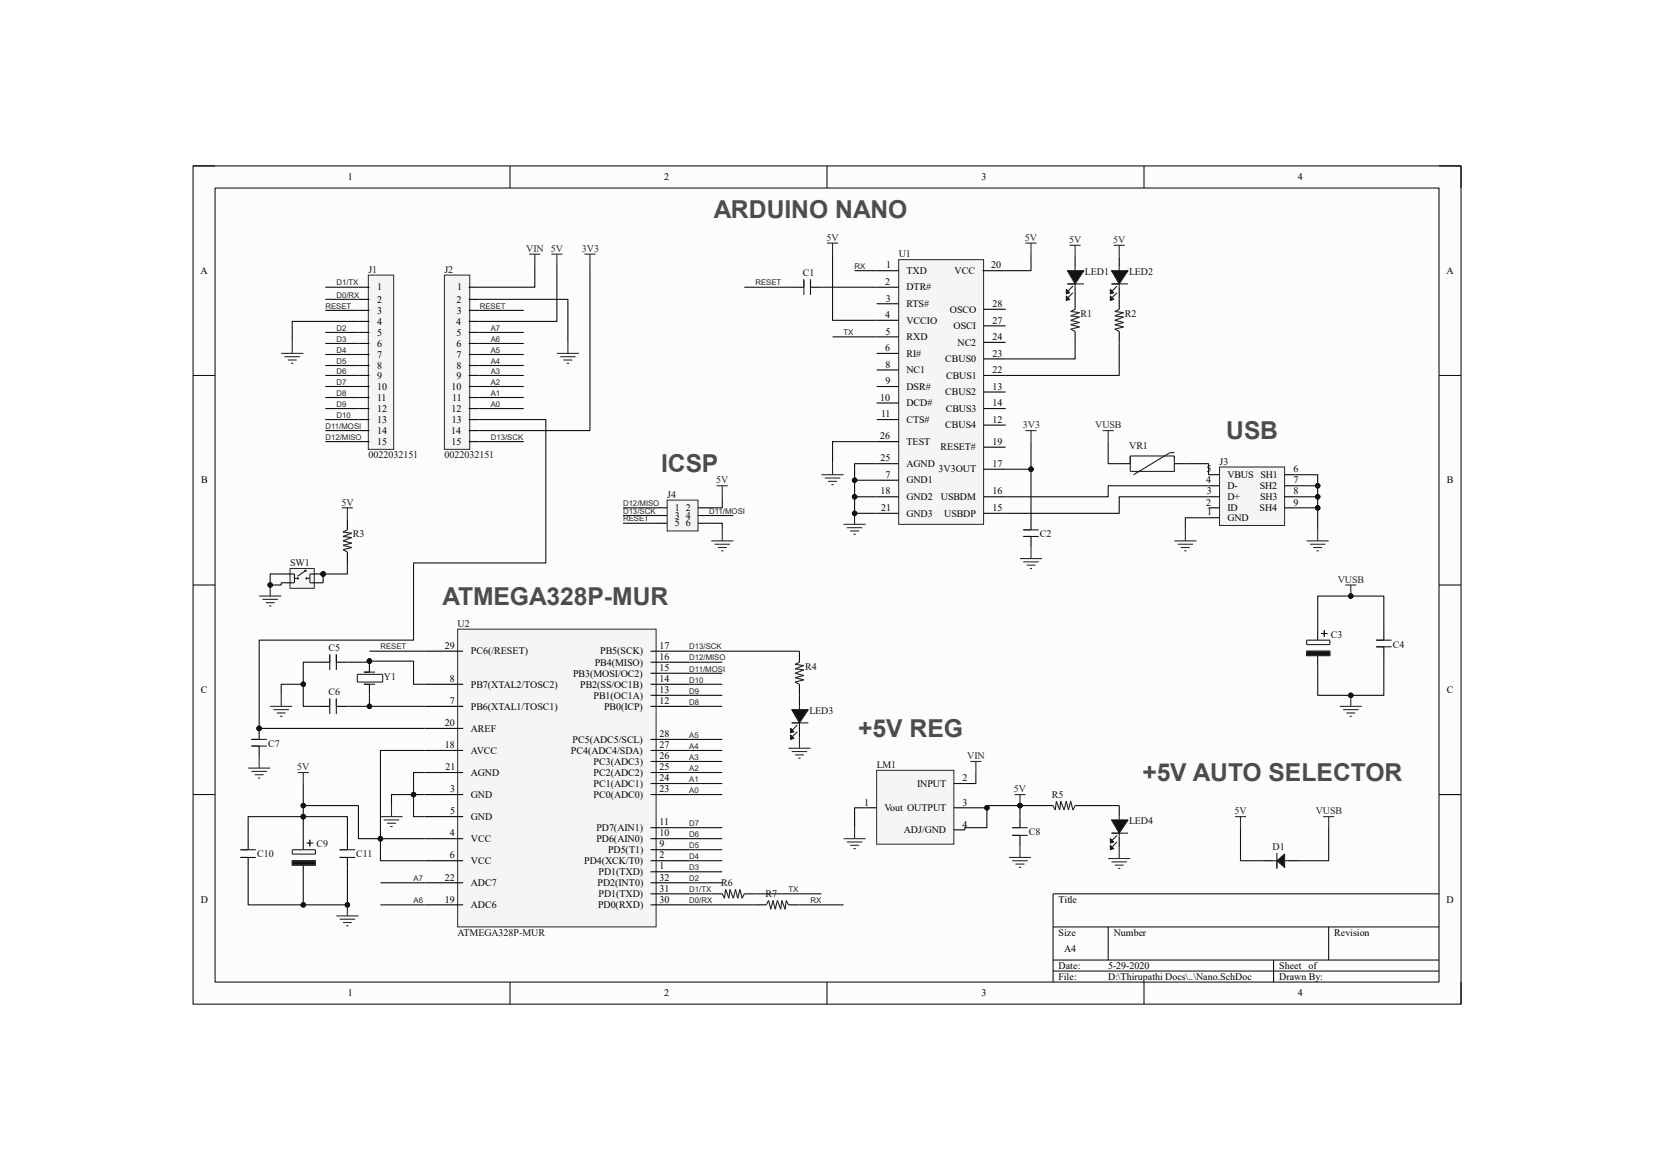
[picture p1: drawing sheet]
<svg xmlns="http://www.w3.org/2000/svg" width="420mm" height="297mm" viewBox="0 0 420 297" stroke-linecap="round" stroke-linejoin="round" font-family="sans-serif">
<path d="M49 42.1h322v212.8h-322z" fill-rule="evenodd" fill="#fcfcfc"/>
<path d="M49 42.1h322v212.8h-322z" fill="none" stroke="#000" stroke-width=".25"/>
<path d="M54.6 47.7h310.8v201.6h-310.8z" fill-rule="evenodd" fill="#fcfcfc"/>
<g fill="none" stroke="#000" stroke-width=".25">
<path d="M49 42.1h5.6M54.6 47.7h310.8v201.6h-310.8zM129.5 42.1v5.6M210 42.1v5.6M290.5 42.1v5.6M365.4 42.1h5.6v5.6M49 95.3h5.6M365.4 95.3h5.6M49 148.5h5.6M365.4 148.5h5.6M49 201.7h5.6M365.4 201.7h5.6"/>
<path d="M267.4 235.3h98M281.4 235.3v8.4M337.4 235.3v8.4M365.4 226.9h-98v22.4M129.5 249.3v5.6M210 249.3v5.6M267.4 243.7h98M267.4 246.5h98M290.5 249.3v5.6M323.4 243.7v5.6M371 249.3v5.6"/>
</g>
<path d="M116.2 159.7h50.4v75.6h-50.4z" fill-rule="evenodd" fill="#f5f5f5"/>
<path d="M116.2 159.7h50.4v75.6h-50.4z" fill="none" stroke="#262626" stroke-width=".25"/>
<g fill="none" stroke="#000" stroke-width=".28">
<path d="M107.8 179.3h9.8M107.8 173.7h9.8M107.8 165.3h9.8M165.2 179.3h9.8M165.2 173.7h9.8M165.2 176.5h9.8M165.2 170.9h9.8M165.2 168.1h9.8M165.2 165.3h9.8M107.8 190.5h9.8M107.8 184.9h9.8M107.8 196.1h9.8"/>
<path d="M165.2 190.5h9.8M165.2 196.1h9.8M165.2 198.9h9.8M165.2 193.3h9.8M165.2 187.7h9.8M107.8 218.5h9.8M107.8 201.7h9.8M107.8 212.9h9.8M107.8 207.3h9.8M165.2 218.5h9.8M165.2 201.7h9.8M165.2 212.9h9.8"/>
<path d="M165.2 215.7h9.8M165.2 210.1h9.8M107.8 229.7h9.8M107.8 224.1h9.8M165.2 221.3h9.8M165.2 229.7h9.8M165.2 224.1h9.8M165.2 226.9h9.8"/>
</g>
<circle cx="93.8" cy="167.8" r=".56" fill="#0e0e0e"/>
<circle cx="93.8" cy="167.8" r=".56" fill="none" stroke="#0e0e0e" stroke-width=".25"/>
<path d="M93.8 167.8v2.8M93.8 173.7v2.8" fill="none" stroke="#000" stroke-width=".28"/>
<circle cx="93.8" cy="167.8" r=".56" fill="#0e0e0e"/>
<circle cx="93.8" cy="167.8" r=".56" fill="none" stroke="#0e0e0e" stroke-width=".25"/>
<path d="M83.7 166.1v4M83.7 177.3v4M85.4 166.1v4M85.4 177.3v4M90.7 171.2h6.5v1.9h-6.5zM92.4 170.6h2.8M92.4 173.7h2.8" fill="none" stroke="#1c1c1c" stroke-width=".28"/>
<path d="M80.9 168.1h2.8M80.9 179.3h2.8M85.4 168.1h2.8M85.4 179.3h2.8" fill="none" stroke="#000" stroke-width=".28"/>
<path d="M68.6 179.3h5.6M71.4 176.5v2.8M69.4 180.1h4M70.3 181h2.2M71.1 181.8h.6" fill="none" stroke="#262626" stroke-width=".28"/>
<circle cx="65.8" cy="184.9" r=".56" fill="#0e0e0e"/>
<circle cx="65.8" cy="184.9" r=".56" fill="none" stroke="#0e0e0e" stroke-width=".25"/>
<path d="M65.8 184.9v2.8M65.8 189.4v2.8" fill="none" stroke="#000" stroke-width=".28"/>
<circle cx="65.8" cy="184.9" r=".56" fill="#0e0e0e"/>
<circle cx="65.8" cy="184.9" r=".56" fill="none" stroke="#0e0e0e" stroke-width=".25"/>
<path d="M63.8 189.4h4M63.8 187.7h4M61 217.7h4M61 215.7h4M74.2 215.7h5.9v1.1h-5.9zM74.2 218.5h5.9v1.1h-5.9zM77.9 214h1.6M78.7 213.2v1.7M86.2 217.7h4M86.2 215.7h4" fill="none" stroke="#1c1c1c" stroke-width=".28"/>
<path d="M63 195h5.6M63.8 195.8h4M64.7 196.7h2.2M65.5 197.5h.6M65.8 192.2v2.8" fill="none" stroke="#262626" stroke-width=".28"/>
<path d="M63 212.9v2.8M63 217.7v2.8M77 212.9v2.8M77 219.6v2.8M88.2 212.9v2.8M88.2 217.7v2.8" fill="none" stroke="#000" stroke-width=".28"/>
<path d="M74.2 218.5h5.9v1.1h-5.9z" fill-rule="evenodd" fill="#1c1c1c"/>
<path d="M74.2 218.5h5.9v1.1h-5.9z" fill="none" stroke="#262626" stroke-width=".25"/>
<path d="M96.6 207.3h5.6M97.5 208.1h3.9M98.3 209h2.2M99.1 209.8h.6M99.4 204.5v2.8M85.4 232.5h5.6M86.2 233.3h4M87.1 234.2h2.2M87.9 235h.6M88.2 229.7v2.8" fill="none" stroke="#262626" stroke-width=".28"/>
<circle cx="88.2" cy="229.7" r=".56" fill="#0e0e0e"/>
<circle cx="88.2" cy="229.7" r=".56" fill="none" stroke="#0e0e0e" stroke-width=".25"/>
<path d="M203 165.3v2.8M203 173.7v5.6M203 184.4v2.7" fill="none" stroke="#000" stroke-width=".28"/>
<path d="M203 168.1l-1.1 .6 2.2 .3-2.2 .8 2.2 .3-2.2 .8 2.2 .6-2.2 .5 2.2 .6-2.2 .5 1.1 .6M203 179.3v.8M203 183.5v.9" fill="none" stroke="#1c1c1c" stroke-width=".28"/>
<path d="M201 180.1h4.2l-2.2 3.4z" fill="#1c1c1c"/>
<path d="M201 180.1h4.2l-2.2 3.4zM201 183.5h4.2M202.4 184.1l-1.4 1.4M202.4 185.7l-1.4 1.4" fill="none" stroke="#1c1c1c" stroke-width=".28"/>
<path d="M200.8 184.9l.8 .8-.8 .3z" fill="#1c1c1c"/>
<path d="M200.8 184.9l.8 .8-.8 .3z" fill="none" stroke="#1c1c1c" stroke-width=".28"/>
<path d="M200.8 186.6l.8 .8-.8 .3z" fill="#1c1c1c"/>
<path d="M200.8 186.6l.8 .8-.8 .3zM183.4 226.9l.6 1.1 .2-2.2 .9 2.2 .3-2.2 .8 2.2 .6-2.2 .5 2.2 .6-2.2 .5 2.2 .6-1.1M194.6 229.7l.6-1.1 .5 2.2 .6-2.2 .5 2.2 .6-2.2 .8 2.2 .3-2.2 .9 2.2 .2-2.2 .6 1.1" fill="none" stroke="#1c1c1c" stroke-width=".28"/>
<path d="M200.2 189.9h5.6M201 190.8h4M201.9 191.6h2.2M202.7 192.5h.6M203 187.1v2.8" fill="none" stroke="#262626" stroke-width=".28"/>
<path d="M180.6 226.9h2.8M189 226.9h2.8M191.8 229.7h2.8M200.2 229.7h2.8" fill="none" stroke="#000" stroke-width=".28"/>
<circle cx="82" cy="145.7" r=".56" fill="#0e0e0e"/>
<circle cx="82" cy="145.7" r=".56" fill="none" stroke="#0e0e0e" stroke-width=".25"/>
<path d="M73.6 144.3h6.2v5h-6.2z" fill-rule="evenodd" fill="#f5f5f5"/>
<path d="M73.6 144.3h6.2v5h-6.2z" fill="none" stroke="#262626" stroke-width=".25"/>
<path d="M71.4 145.7h2.8M71.4 147.9h2.8M79.2 145.7h2.8M79.2 147.9h2.8" fill="none" stroke="#000" stroke-width=".28"/>
<circle cx="82" cy="145.7" r=".56" fill="#0e0e0e"/>
<circle cx="82" cy="145.7" r=".56" fill="none" stroke="#0e0e0e" stroke-width=".25"/>
<g fill="none" stroke="#1c1c1c" stroke-width=".28">
<path d="M74.2 145.7h.6v2.2h-.6M74.8 146.8h.5M77.6 144.9l-2 1.4M78.1 146.8h.6M79.2 145.7h-.5v2.2h.5"/>
<circle cx="75.6" cy="146.8" r=".11"/>
<circle cx="77.6" cy="144.9" r=".11"/>
<circle cx="77.8" cy="146.8" r=".11"/>
</g>
<path d="M65.8 151.3h5.6M66.6 152.1h4M67.5 153h2.2M68.3 153.8h.6M68.6 148.5v2.8" fill="none" stroke="#262626" stroke-width=".28"/>
<circle cx="68.6" cy="148.5" r=".56" fill="#0e0e0e"/>
<circle cx="68.6" cy="148.5" r=".56" fill="none" stroke="#0e0e0e" stroke-width=".25"/>
<path d="M88.2 131.7v2.8M88.2 140.1v2.8" fill="none" stroke="#000" stroke-width=".28"/>
<path d="M88.2 134.5l-1.1 .6 2.2 .3-2.2 .8 2.2 .3-2.2 .8 2.2 .6-2.2 .5 2.2 .6-2.2 .5 1.1 .6" fill="none" stroke="#1c1c1c" stroke-width=".28"/>
<path d="M86.8 128.9h2.8M88.2 128.9v2.8M75.6 196.1h2.8M77 196.1v2.8" fill="none" stroke="#262626" stroke-width=".28"/>
<path d="M228.2 65.9h21.6v67.2h-21.6z" fill-rule="evenodd" fill="#f5f5f5"/>
<path d="M228.2 65.9h21.6v67.2h-21.6z" fill="none" stroke="#262626" stroke-width=".25"/>
<g fill="none" stroke="#000" stroke-width=".28">
<path d="M201.3 72.9h2.8M205.8 72.9h2.8M222.6 68.7h5.6M222.6 72.9h5.6M222.6 77.1h5.6M249.5 68.7h5.6M249.8 78.5h5.6M222.6 81.3h5.6M222.6 85.5h5.6M222.6 89.7h5.6M222.6 93.9h5.6M222.6 98.1h5.6"/>
<path d="M249.8 99.5h5.6M249.8 95.3h5.6M249.8 91.1h5.6M249.8 86.9h5.6M249.8 82.7h5.6M222.6 102.3h5.6M222.6 106.5h5.6M222.6 117.7h5.6M222.6 112.1h5.6M249.8 107.9h5.6M249.8 103.7h5.6M249.8 119.1h5.6"/>
<path d="M249.8 113.5h5.6M222.6 121.9h5.6M222.6 130.3h5.6M222.6 126.1h5.6M249.8 130.3h5.6M249.8 126.1h5.6"/>
</g>
<path d="M204.1 71v3.9M205.8 71v3.9" fill="none" stroke="#1c1c1c" stroke-width=".28"/>
<path d="M210 61.7h2.8M211.4 61.7v2.8M211.4 117.7v2.8M208.6 120.5h5.6M209.4 121.3h4M210.3 122.2h2.2M211.1 123h.6M214.2 133.1h5.6M215 134h4M215.9 134.8h2.2M216.7 135.6h.6M217 130.3v2.8" fill="none" stroke="#262626" stroke-width=".28"/>
<circle cx="217" cy="130.3" r=".56" fill="#0e0e0e"/>
<circle cx="217" cy="130.3" r=".56" fill="none" stroke="#0e0e0e" stroke-width=".25"/>
<path d="M260.4 61.7h2.8M261.8 61.7v2.8" fill="none" stroke="#262626" stroke-width=".28"/>
<path d="M273 65.1v2.8M273 72.9v5.6M284.2 75.7v2.8M273 84.1v2.8M284.2 84.1v2.8" fill="none" stroke="#000" stroke-width=".28"/>
<path d="M273 78.5l-1.1 .6 2.2 .3-2.2 .8 2.2 .3-2.2 .8 2.2 .6-2.2 .5 2.2 .6-2.2 .6 1.1 .5M273 67.9v.8M273 72.1v.8M284.2 78.5l-1.1 .6 2.2 .3-2.2 .8 2.2 .3-2.2 .8 2.2 .6-2.2 .5 2.2 .6-2.2 .6 1.1 .5" fill="none" stroke="#1c1c1c" stroke-width=".28"/>
<path d="M271 68.7h4.2l-2.2 3.4z" fill="#1c1c1c"/>
<path d="M271 68.7h4.2l-2.2 3.4zM271 72.1h4.2M272.4 72.6l-1.4 1.4M272.4 74.3l-1.4 1.4" fill="none" stroke="#1c1c1c" stroke-width=".28"/>
<path d="M270.8 73.5l.8 .8-.8 .3z" fill="#1c1c1c"/>
<path d="M270.8 73.5l.8 .8-.8 .3z" fill="none" stroke="#1c1c1c" stroke-width=".28"/>
<path d="M270.8 75.2l.8 .8-.8 .3z" fill="#1c1c1c"/>
<path d="M270.8 75.2l.8 .8-.8 .3zM284.2 67.9v.8M284.2 72.1v.8" fill="none" stroke="#1c1c1c" stroke-width=".28"/>
<path d="M284.2 65.1v2.8M284.2 72.9v2.8" fill="none" stroke="#000" stroke-width=".28"/>
<path d="M282.2 68.7h4.2l-2.2 3.4z" fill="#1c1c1c"/>
<path d="M282.2 68.7h4.2l-2.2 3.4zM282.2 72.1h4.2M283.6 72.6l-1.4 1.4M283.6 74.3l-1.4 1.4" fill="none" stroke="#1c1c1c" stroke-width=".28"/>
<path d="M282 73.5l.8 .8-.8 .3z" fill="#1c1c1c"/>
<path d="M282 73.5l.8 .8-.8 .3z" fill="none" stroke="#1c1c1c" stroke-width=".28"/>
<path d="M282 75.2l.8 .8-.8 .3z" fill="#1c1c1c"/>
<path d="M282 75.2l.8 .8-.8 .3zM259.8 136.2h4M259.8 134.5h4" fill="none" stroke="#1c1c1c" stroke-width=".28"/>
<path d="M271.6 62.3h2.8M273 62.3v2.8M282.8 62.3h2.8M284.2 62.3v2.8M260.4 109.3h2.8M261.8 109.3v2.8M261.8 139v2.8M259 141.8h5.6M259.8 142.6h4M260.7 143.5h2.2M261.5 144.3h.6" fill="none" stroke="#262626" stroke-width=".28"/>
<path d="M261.8 131.7v2.8M261.8 136.2v2.8" fill="none" stroke="#000" stroke-width=".28"/>
<path d="M222.6 195.5h19.6v18.8h-19.6z" fill-rule="evenodd" fill="#f5f5f5"/>
<path d="M222.6 195.5h19.6v18.8h-19.6z" fill="none" stroke="#262626" stroke-width=".25"/>
<path d="M242.2 198.9h2.8M219.8 205.1h2.8M242.2 205.1h2.8M242.2 210.7h2.8M259 207.3v2.8M259 212.1v2.8M264.6 204.5h2.8M273 204.5h2.8M284.2 204.5v2.8M284.2 212.3v2.8" fill="none" stroke="#000" stroke-width=".28"/>
<path d="M246.4 193.3h2.8M247.8 193.3v2.8M214.2 212.9h5.6M215 213.7h4M215.9 214.6h2.2M216.7 215.4h.6M217 210.1v2.8" fill="none" stroke="#262626" stroke-width=".28"/>
<path d="M257 212.1h4M257 210.1h4M267.4 204.5l.6 1.1 .2-2.2 .9 2.2 .3-2.2 .8 2.2 .6-2.2 .5 2.2 .6-2.2 .5 2.2 .6-1.1M284.2 207.3v.8M284.2 211.5v.8" fill="none" stroke="#1c1c1c" stroke-width=".28"/>
<path d="M282.2 208.1h4.2l-2.2 3.4z" fill="#1c1c1c"/>
<path d="M282.2 208.1h4.2l-2.2 3.4zM282.2 211.5h4.2M283.6 212.1l-1.4 1.4M283.6 213.7l-1.4 1.4" fill="none" stroke="#1c1c1c" stroke-width=".28"/>
<path d="M282 212.9l.8 .8-.8 .3z" fill="#1c1c1c"/>
<path d="M282 212.9l.8 .8-.8 .3z" fill="none" stroke="#1c1c1c" stroke-width=".28"/>
<path d="M282 214.6l.8 .8-.8 .3z" fill="#1c1c1c"/>
<path d="M282 214.6l.8 .8-.8 .3z" fill="none" stroke="#1c1c1c" stroke-width=".28"/>
<path d="M257.6 201.7h2.8M259 201.7v2.8" fill="none" stroke="#262626" stroke-width=".28"/>
<circle cx="259" cy="204.5" r=".56" fill="#0e0e0e"/>
<circle cx="259" cy="204.5" r=".56" fill="none" stroke="#0e0e0e" stroke-width=".25"/>
<path d="M256.2 217.7h5.6M257 218.5h4M257.9 219.4h2.2M259 214.9v2.8M281.4 217.9h5.6M282.2 218.8h4M283.1 219.6h2.2M284.2 215.1v2.8M258.7 220.2h.6M283.9 220.5h.6" fill="none" stroke="#262626" stroke-width=".28"/>
<path d="M320.6 218.5h2.8M327 218.5h2.8" fill="none" stroke="#000" stroke-width=".28"/>
<path d="M323.4 218.5h.8M326.2 218.5h.8" fill="none" stroke="#1c1c1c" stroke-width=".28"/>
<path d="M324.2 218.5l2-1.7v3.4z" fill="#1c1c1c"/>
<path d="M324.2 218.5l2-1.7v3.4zM324.2 216.5v4" fill="none" stroke="#1c1c1c" stroke-width=".28"/>
<path d="M313.6 207.3h2.8M315 207.3v2.8M336 207.3h2.8M337.4 207.3v2.8" fill="none" stroke="#262626" stroke-width=".28"/>
<path d="M169.4 126.9h7.8v7.9h-7.8z" fill-rule="evenodd" fill="#f5f5f5"/>
<path d="M169.4 126.9h7.8v7.9h-7.8z" fill="none" stroke="#262626" stroke-width=".25"/>
<path d="M166.6 128.9h2.8M166.6 130.9h2.8M166.6 132.8h2.8M177.2 128.9h2.8M177.2 130.9h2.8M177.2 132.8h2.8M334.6 159.7v2.8M351.4 159.7v2.8M334.6 166.4v2.8M351.4 164.2v2.8" fill="none" stroke="#000" stroke-width=".28"/>
<path d="M180.6 137.3h5.6M181.4 138.2h4M182 123.3h2.8M182.3 139h2.2M183.1 139.8h.6M183.4 123.3v2.8M183.4 134.5v2.8" fill="none" stroke="#262626" stroke-width=".28"/>
<path d="M336.3 160v1.7M331.8 162.5h5.9v1.1h-5.9zM331.8 165.3h5.9v1.1h-5.9zM335.4 160.8h1.7M349.4 164.2h4M349.4 162.5h4" fill="none" stroke="#1c1c1c" stroke-width=".28"/>
<path d="M331.8 165.3h5.9v1.1h-5.9z" fill-rule="evenodd" fill="#1c1c1c"/>
<path d="M331.8 165.3h5.9v1.1h-5.9z" fill="none" stroke="#262626" stroke-width=".25"/>
<path d="M340.2 179.3h5.6M343 176.5v2.8M341 180.1h4M341.9 181h2.2M342.7 181.8h.6" fill="none" stroke="#262626" stroke-width=".28"/>
<circle cx="343" cy="176.5" r=".56" fill="#0e0e0e"/>
<circle cx="343" cy="176.5" r=".56" fill="none" stroke="#0e0e0e" stroke-width=".25"/>
<path d="M341.6 148.5h2.8M343 148.5v2.8" fill="none" stroke="#262626" stroke-width=".28"/>
<circle cx="343" cy="151.3" r=".56" fill="#0e0e0e"/>
<circle cx="343" cy="151.3" r=".56" fill="none" stroke="#0e0e0e" stroke-width=".25"/>
<path d="M93.5 69.8h6.5v44.3h-6.5z" fill-rule="evenodd" fill="#f5f5f5"/>
<path d="M93.5 69.8h6.5v44.3h-6.5z" fill="none" stroke="#262626" stroke-width=".25"/>
<g fill="none" stroke="#000" stroke-width=".28">
<path d="M91 72.9h2.8M91 76h2.8M91 78.8h2.8M91 81.6h2.8M91 84.4h2.8M91 87.2h2.8M91 90h2.8M91 92.8h2.8M91 95.3h2.8M91 98.1h2.8M91 100.9h2.8M91 103.7h2.8"/>
<path d="M91 106.5h2.8M91 109.3h2.8M91 112.1h2.8"/>
</g>
<g fill="none" stroke="#262626" stroke-width=".28">
<path d="M134.4 64.5h2.8M135.8 64.5v2.8M140 64.5h2.8M141.4 64.5v2.8M148.4 64.5h2.8M149.8 64.5v2.8M71.4 89.7h5.6M72.2 90.6h4M73.1 91.4h2.2M73.9 92.2h.6M74.2 86.9v2.8M141.4 89.7h5.6"/>
<path d="M142.2 90.6h4M143.1 91.4h2.2M143.9 92.2h.6M144.2 86.9v2.8"/>
</g>
<path d="M309.7 118.6h16.5v14.8h-16.5z" fill-rule="evenodd" fill="#f5f5f5"/>
<path d="M309.7 118.6h16.5v14.8h-16.5z" fill="none" stroke="#262626" stroke-width=".25"/>
<path d="M284.2 117.7h2.8M298.2 117.7h2.8M306.9 131.4h2.8M306.9 128.9h2.8M306.9 126.1h2.8M306.9 123.3h2.8M306.9 120.5h2.8M326.2 128.9h2.8M326.2 126.1h2.8M326.2 123.3h2.8M326.2 120.5h2.8" fill="none" stroke="#000" stroke-width=".28"/>
<path d="M287 115.7h11.2v4h-11.2zM298.2 114.9h-1.1l-9.3 5.6" fill="none" stroke="#1c1c1c" stroke-width=".28"/>
<path d="M280 109.3h2.8M281.4 109.3v2.8M298.2 137.3h5.6M299 138.2h3.9M299.9 139h2.2M300.7 139.8h.6M301 134.5v2.8M331.8 137.3h5.6M332.6 138.2h3.9M333.5 139h2.2M334.3 139.8h.6M334.6 134.5v2.8" fill="none" stroke="#262626" stroke-width=".28"/>
<path d="M112.8 69.8h6.5v44.3h-6.5z" fill-rule="evenodd" fill="#f5f5f5"/>
<path d="M112.8 69.8h6.5v44.3h-6.5z" fill="none" stroke="#262626" stroke-width=".25"/>
<g fill="none" stroke="#000" stroke-width=".28">
<path d="M119 72.9h2.8M119 76h2.8M119 78.8h2.8M119 81.6h2.8M119 84.4h2.8M119 87.2h2.8M119 90h2.8M119 92.8h2.8M119 95.3h2.8M119 98.1h2.8M119 100.9h2.8M119 103.7h2.8"/>
<path d="M119 106.5h2.8M119 109.3h2.8M119 112.1h2.8"/>
</g>
<path d="M334.6 128.9v5.6" fill="none" stroke="#0e0e0e" stroke-width=".28"/>
<circle cx="334.6" cy="128.9" r=".56" fill="#0e0e0e"/>
<circle cx="334.6" cy="128.9" r=".56" fill="none" stroke="#0e0e0e" stroke-width=".25"/>
<path d="M63 220.5v9.2h25.2v-9.2" fill="none" stroke="#0e0e0e" stroke-width=".28"/>
<circle cx="88.2" cy="229.7" r=".56" fill="#0e0e0e"/>
<circle cx="88.2" cy="229.7" r=".56" fill="none" stroke="#0e0e0e" stroke-width=".25"/>
<circle cx="77" cy="229.7" r=".56" fill="#0e0e0e"/>
<circle cx="77" cy="229.7" r=".56" fill="none" stroke="#0e0e0e" stroke-width=".25"/>
<path d="M63 212.9v-5.6h25.2v5.6" fill="none" stroke="#0e0e0e" stroke-width=".28"/>
<circle cx="77" cy="207.3" r=".56" fill="#0e0e0e"/>
<circle cx="77" cy="207.3" r=".56" fill="none" stroke="#0e0e0e" stroke-width=".25"/>
<path d="M121.8 106.5h16.8v36.4h-33.6v19.6h-39.2v22.4h42" fill="none" stroke="#0e0e0e" stroke-width=".28"/>
<circle cx="65.8" cy="184.9" r=".56" fill="#0e0e0e"/>
<circle cx="65.8" cy="184.9" r=".56" fill="none" stroke="#0e0e0e" stroke-width=".25"/>
<path d="M71.4 145.7h-2.8v2.8h2.8v-.6" fill="none" stroke="#0e0e0e" stroke-width=".28"/>
<circle cx="68.6" cy="148.5" r=".56" fill="#0e0e0e"/>
<circle cx="68.6" cy="148.5" r=".56" fill="none" stroke="#0e0e0e" stroke-width=".25"/>
<path d="M77 173.7h-5.6v2.8" fill="none" stroke="#0e0e0e" stroke-width=".28"/>
<circle cx="77" cy="173.7" r=".56" fill="#0e0e0e"/>
<circle cx="77" cy="173.7" r=".56" fill="none" stroke="#0e0e0e" stroke-width=".25"/>
<path d="M91 81.6h-16.8v5.3M77 207.3v-2.8h14v8.4h16.8" fill="none" stroke="#0e0e0e" stroke-width=".28"/>
<circle cx="96.6" cy="212.9" r=".56" fill="#0e0e0e"/>
<circle cx="96.6" cy="212.9" r=".56" fill="none" stroke="#0e0e0e" stroke-width=".25"/>
<circle cx="77" cy="204.5" r=".56" fill="#0e0e0e"/>
<circle cx="77" cy="204.5" r=".56" fill="none" stroke="#0e0e0e" stroke-width=".25"/>
<circle cx="77" cy="207.3" r=".56" fill="#0e0e0e"/>
<circle cx="77" cy="207.3" r=".56" fill="none" stroke="#0e0e0e" stroke-width=".25"/>
<path d="M80.9 168.1h-3.9v11.2h3.9" fill="none" stroke="#0e0e0e" stroke-width=".28"/>
<circle cx="77" cy="173.7" r=".56" fill="#0e0e0e"/>
<circle cx="77" cy="173.7" r=".56" fill="none" stroke="#0e0e0e" stroke-width=".25"/>
<path d="M88.2 142.9v2.8h-6.2v2.2" fill="none" stroke="#0e0e0e" stroke-width=".28"/>
<circle cx="82" cy="145.7" r=".56" fill="#0e0e0e"/>
<circle cx="82" cy="145.7" r=".56" fill="none" stroke="#0e0e0e" stroke-width=".25"/>
<g fill="none" stroke="#0e0e0e" stroke-width=".28">
<path d="M82.6 78.8h8.4M82.6 76h8.4M82.6 72.9h8.4M82.6 98.1h8.4M82.6 95.3h8.4M82.6 92.8h8.4M82.6 90h8.4M82.6 87.2h8.4M82.6 84.4h8.4M82.6 112.1h8.4M82.6 109.3h8.4M82.6 106.5h8.4"/>
<path d="M82.6 103.7h8.4M82.6 100.9h8.4M88.2 179.3h5.6"/>
</g>
<circle cx="93.8" cy="179.3" r=".56" fill="#0e0e0e"/>
<circle cx="93.8" cy="179.3" r=".56" fill="none" stroke="#0e0e0e" stroke-width=".25"/>
<path d="M88.2 168.1h5.6v-.3h11.2v5.9h2.8" fill="none" stroke="#0e0e0e" stroke-width=".28"/>
<circle cx="93.8" cy="167.8" r=".56" fill="#0e0e0e"/>
<circle cx="93.8" cy="167.8" r=".56" fill="none" stroke="#0e0e0e" stroke-width=".25"/>
<path d="M93.8 176.5v2.8h14" fill="none" stroke="#0e0e0e" stroke-width=".28"/>
<circle cx="93.8" cy="179.3" r=".56" fill="#0e0e0e"/>
<circle cx="93.8" cy="179.3" r=".56" fill="none" stroke="#0e0e0e" stroke-width=".25"/>
<path d="M93.8 165.3h14M96.6 212.9v5.6h11.2M96.6 229.7h11.2M96.6 224.1h11.2" fill="none" stroke="#0e0e0e" stroke-width=".28"/>
<circle cx="96.6" cy="212.9" r=".56" fill="#0e0e0e"/>
<circle cx="96.6" cy="212.9" r=".56" fill="none" stroke="#0e0e0e" stroke-width=".25"/>
<path d="M107.8 190.5h-11.2v22.4" fill="none" stroke="#0e0e0e" stroke-width=".28"/>
<circle cx="96.6" cy="212.9" r=".56" fill="#0e0e0e"/>
<circle cx="96.6" cy="212.9" r=".56" fill="none" stroke="#0e0e0e" stroke-width=".25"/>
<path d="M105 201.7h-5.6v2.8" fill="none" stroke="#0e0e0e" stroke-width=".28"/>
<circle cx="105" cy="201.7" r=".56" fill="#0e0e0e"/>
<circle cx="105" cy="201.7" r=".56" fill="none" stroke="#0e0e0e" stroke-width=".25"/>
<path d="M107.8 201.7h-2.8v5.6h2.8" fill="none" stroke="#0e0e0e" stroke-width=".28"/>
<circle cx="105" cy="201.7" r=".56" fill="#0e0e0e"/>
<circle cx="105" cy="201.7" r=".56" fill="none" stroke="#0e0e0e" stroke-width=".25"/>
<path d="M107.8 196.1h-2.8v5.6" fill="none" stroke="#0e0e0e" stroke-width=".28"/>
<circle cx="105" cy="201.7" r=".56" fill="#0e0e0e"/>
<circle cx="105" cy="201.7" r=".56" fill="none" stroke="#0e0e0e" stroke-width=".25"/>
<g fill="none" stroke="#0e0e0e" stroke-width=".28">
<path d="M121.8 76h22.4v10.9M121.8 78.8h11.2M135.8 67.3v5.6h-14M141.4 67.3v14.3h-19.6M149.8 67.3v42h-28M189 72.9h12.3M208.6 72.9h14M211.4 64.5v16.8h11.2M121.8 98.1h11.2M121.8 95.3h11.2M121.8 92.8h11.2M121.8 90h11.2"/>
<path d="M121.8 87.2h11.2M121.8 84.4h11.2M211.4 85.5h11.2M121.8 112.1h11.2M121.8 103.7h11.2M121.8 100.9h11.2M222.6 112.1h-11.2v5.6M158.2 132.8h8.4M158.2 130.9h8.4M158.2 128.9h8.4M180 132.8h3.4v1.7M180 130.9h6.2"/>
<path d="M183.4 126.1v2.8h-3.4M217 126.1v4.2h5.6M175 179.3h8.4M175 176.5h8.4M175 173.7h8.4M175 170.9h8.4M175 168.1h8.4M175 165.3h28M175 198.9h8.4M175 196.1h8.4M175 193.3h8.4M175 190.5h8.4"/>
<path d="M175 187.7h8.4M175 218.5h8.4M175 215.7h8.4M175 212.9h8.4M175 210.1h8.4M175 201.7h8.4M219.8 205.1h-2.8v5M175 229.7h16.8M175 226.9h5.6M175 224.1h8.4M175 221.3h8.4M191.8 226.9h16.8"/>
<path d="M203 229.7h11.2"/>
</g>
<circle cx="217" cy="130.3" r=".56" fill="#0e0e0e"/>
<circle cx="217" cy="130.3" r=".56" fill="none" stroke="#0e0e0e" stroke-width=".25"/>
<circle cx="217" cy="126.1" r=".56" fill="#0e0e0e"/>
<circle cx="217" cy="126.1" r=".56" fill="none" stroke="#0e0e0e" stroke-width=".25"/>
<path d="M217 121.9v4.2h5.6" fill="none" stroke="#0e0e0e" stroke-width=".28"/>
<circle cx="217" cy="126.1" r=".56" fill="#0e0e0e"/>
<circle cx="217" cy="126.1" r=".56" fill="none" stroke="#0e0e0e" stroke-width=".25"/>
<circle cx="217" cy="121.9" r=".56" fill="#0e0e0e"/>
<circle cx="217" cy="121.9" r=".56" fill="none" stroke="#0e0e0e" stroke-width=".25"/>
<path d="M222.6 117.7h-5.6v4.2h5.6" fill="none" stroke="#0e0e0e" stroke-width=".28"/>
<circle cx="217" cy="121.9" r=".56" fill="#0e0e0e"/>
<circle cx="217" cy="121.9" r=".56" fill="none" stroke="#0e0e0e" stroke-width=".25"/>
<path d="M217 68.7h5.6M245 205.1h5.6v5h-5.6v.6" fill="none" stroke="#0e0e0e" stroke-width=".28"/>
<circle cx="250.6" cy="205.1" r=".56" fill="#0e0e0e"/>
<circle cx="250.6" cy="205.1" r=".56" fill="none" stroke="#0e0e0e" stroke-width=".25"/>
<path d="M247.8 196.1v2.8h-2.8M250.6 205.1v-.6h8.4v2.8" fill="none" stroke="#0e0e0e" stroke-width=".28"/>
<circle cx="250.6" cy="205.1" r=".56" fill="#0e0e0e"/>
<circle cx="250.6" cy="205.1" r=".56" fill="none" stroke="#0e0e0e" stroke-width=".25"/>
<circle cx="259" cy="204.5" r=".56" fill="#0e0e0e"/>
<circle cx="259" cy="204.5" r=".56" fill="none" stroke="#0e0e0e" stroke-width=".25"/>
<path d="M261.8 64.5v4.2h-6.7M261.8 112.1v7h-6.4M306.9 126.1h-22.7v4.2h-28.8M306.9 123.3h-25.5v2.8h-26" fill="none" stroke="#0e0e0e" stroke-width=".28"/>
<circle cx="261.8" cy="119.1" r=".56" fill="#0e0e0e"/>
<circle cx="261.8" cy="119.1" r=".56" fill="none" stroke="#0e0e0e" stroke-width=".25"/>
<path d="M273 86.9v4.2h-17.6M284.2 86.9v8.4h-28.8M259 204.5h5.6" fill="none" stroke="#0e0e0e" stroke-width=".28"/>
<circle cx="259" cy="204.5" r=".56" fill="#0e0e0e"/>
<circle cx="259" cy="204.5" r=".56" fill="none" stroke="#0e0e0e" stroke-width=".25"/>
<path d="M281.4 112.1v5.6h2.8M301 117.7h5.9v2.8M306.9 131.4h-5.9v3.1M334.6 126.1v2.8h-5.6M275.8 204.5h8.4M315 210.1v8.4h5.6" fill="none" stroke="#0e0e0e" stroke-width=".28"/>
<circle cx="334.6" cy="126.1" r=".56" fill="#0e0e0e"/>
<circle cx="334.6" cy="126.1" r=".56" fill="none" stroke="#0e0e0e" stroke-width=".25"/>
<circle cx="334.6" cy="128.9" r=".56" fill="#0e0e0e"/>
<circle cx="334.6" cy="128.9" r=".56" fill="none" stroke="#0e0e0e" stroke-width=".25"/>
<path d="M334.6 123.3v2.8h-5.6" fill="none" stroke="#0e0e0e" stroke-width=".28"/>
<circle cx="334.6" cy="123.3" r=".56" fill="#0e0e0e"/>
<circle cx="334.6" cy="123.3" r=".56" fill="none" stroke="#0e0e0e" stroke-width=".25"/>
<circle cx="334.6" cy="126.1" r=".56" fill="#0e0e0e"/>
<circle cx="334.6" cy="126.1" r=".56" fill="none" stroke="#0e0e0e" stroke-width=".25"/>
<path d="M329 120.5h5.6v2.8h-5.6" fill="none" stroke="#0e0e0e" stroke-width=".28"/>
<circle cx="334.6" cy="123.3" r=".56" fill="#0e0e0e"/>
<circle cx="334.6" cy="123.3" r=".56" fill="none" stroke="#0e0e0e" stroke-width=".25"/>
<path d="M351.4 167v9.5h-16.8v-7.3M337.4 210.1v8.4h-7.6" fill="none" stroke="#0e0e0e" stroke-width=".28"/>
<circle cx="343" cy="176.5" r=".56" fill="#0e0e0e"/>
<circle cx="343" cy="176.5" r=".56" fill="none" stroke="#0e0e0e" stroke-width=".25"/>
<path d="M334.6 159.7v-8.4h16.8v8.4" fill="none" stroke="#0e0e0e" stroke-width=".28"/>
<circle cx="343" cy="151.3" r=".56" fill="#0e0e0e"/>
<circle cx="343" cy="151.3" r=".56" fill="none" stroke="#0e0e0e" stroke-width=".25"/>
<path d="M77 222.4v7.3" fill="none" stroke="#0e0e0e" stroke-width=".28"/>
<circle cx="77" cy="229.7" r=".56" fill="#0e0e0e"/>
<circle cx="77" cy="229.7" r=".56" fill="none" stroke="#0e0e0e" stroke-width=".25"/>
<path d="M77 207.3v5.6" fill="none" stroke="#0e0e0e" stroke-width=".28"/>
<circle cx="77" cy="207.3" r=".56" fill="#0e0e0e"/>
<circle cx="77" cy="207.3" r=".56" fill="none" stroke="#0e0e0e" stroke-width=".25"/>
<path d="M77 198.9v5.6" fill="none" stroke="#0e0e0e" stroke-width=".28"/>
<circle cx="77" cy="204.5" r=".56" fill="#0e0e0e"/>
<circle cx="77" cy="204.5" r=".56" fill="none" stroke="#0e0e0e" stroke-width=".25"/>
<path d="M261.8 119.1v12.6" fill="none" stroke="#0e0e0e" stroke-width=".28"/>
<circle cx="261.8" cy="119.1" r=".56" fill="#0e0e0e"/>
<circle cx="261.8" cy="119.1" r=".56" fill="none" stroke="#0e0e0e" stroke-width=".25"/>
<g font-size="6.3" fill="#4c4c4c">
<text x="181.2" y="55.5">ARDUINO NANO</text>
<text x="311.4" y="111.5">USB</text>
<text x="167.9" y="119.8">ICSP</text>
<text x="112.4" y="153.5">ATMEGA328P-MUR</text>
<text x="217.9" y="187.1">+5V REG</text>
<text x="290.1" y="198.2">+5V AUTO SELECTOR</text>
</g>
<g font-size="2.5">
<text x="88.3" y="45.8">1</text>
<text x="168.6" y="45.8">2</text>
<text x="249.2" y="45.8">3</text>
<text x="329.6" y="45.8">4</text>
<text x="50.9" y="69.6">A</text>
<text x="225" y="68.2">1</text>
<text x="230.2" y="69.6">TXD</text>
<text x="242.4" y="69.6">VCC</text>
<text x="251.7" y="68.2">20</text>
<text x="367.3" y="69.6">A</text>
<text x="95.8" y="73.7">1</text>
<text x="95.8" y="76.8">2</text>
<text x="115.9" y="76.8">2</text>
<text x="116.1" y="73.7">1</text>
<text x="224.8" y="72.3">2</text>
<text x="224.9" y="76.5">3</text>
<text x="230.2" y="73.7">DTR#</text>
<text x="230.2" y="77.9">RTS#</text>
<text x="252" y="77.9">28</text>
<text x="95.8" y="79.6">3</text>
<text x="95.8" y="82.4">4</text>
<text x="115.9" y="82.4">4</text>
<text x="116" y="79.6">3</text>
<text x="224.8" y="80.7">4</text>
<text x="230.2" y="82.1">VCCIO</text>
<text x="241.2" y="79.3">OSCO</text>
<text x="242.1" y="83.5">OSCI</text>
<text x="252" y="82.1">27</text>
<text x="95.8" y="85.2">5</text>
<text x="95.8" y="88">6</text>
<text x="115.9" y="88">6</text>
<text x="116" y="85.2">5</text>
<text x="224.8" y="89.2">6</text>
<text x="224.9" y="84.9">5</text>
<text x="230.2" y="86.4">RXD</text>
<text x="243.1" y="87.8">NC2</text>
<text x="252" y="86.4">24</text>
<text x="95.8" y="90.8">7</text>
<text x="95.8" y="93.6">8</text>
<text x="115.9" y="90.8">7</text>
<text x="116" y="93.6">8</text>
<text x="224.8" y="93.3">8</text>
<text x="230.2" y="90.6">RI#</text>
<text x="230.2" y="94.7">NC1</text>
<text x="240" y="91.9">CBUS0</text>
<text x="252" y="94.7">22</text>
<text x="252" y="90.6">23</text>
<text x="95.8" y="96.1">9</text>
<text x="95.8" y="98.9">10</text>
<text x="95.8" y="101.7">11</text>
<text x="114.6" y="98.9">10</text>
<text x="114.9" y="101.7">11</text>
<text x="115.9" y="96.1">9</text>
<text x="223.5" y="101.7">10</text>
<text x="224.8" y="97.5">9</text>
<text x="230.2" y="98.9">DSR#</text>
<text x="240" y="100.3">CBUS2</text>
<text x="240.2" y="96.1">CBUS1</text>
<text x="252" y="98.9">13</text>
<text x="95.8" y="104.5">12</text>
<text x="95.8" y="107.4">13</text>
<text x="114.6" y="104.5">12</text>
<text x="114.7" y="107.4">13</text>
<text x="223.7" y="106">11</text>
<text x="230.2" y="103.1">DCD#</text>
<text x="230.2" y="107.4">CTS#</text>
<text x="240.2" y="104.5">CBUS3</text>
<text x="252" y="107.4">12</text>
<text x="252" y="103.1">14</text>
<text x="95.8" y="110.2">14</text>
<text x="95.8" y="112.9">15</text>
<text x="114.6" y="110.2">14</text>
<text x="114.7" y="112.9">15</text>
<text x="223.5" y="111.5">26</text>
<text x="230.2" y="112.9">TEST</text>
<text x="240" y="108.8">CBUS4</text>
<text x="252" y="112.9">19</text>
<text x="223.6" y="117.1">25</text>
<text x="230.2" y="118.5">AGND</text>
<text x="238.3" y="119.9">3V3OUT</text>
<text x="238.8" y="114.3">RESET#</text>
<text x="252" y="118.5">17</text>
<text x="306.4" y="119.9">5</text>
<text x="328.4" y="119.9">6</text>
<text x="51.1" y="122.7">B</text>
<text x="223.6" y="125.5">18</text>
<text x="224.8" y="121.3">7</text>
<text x="230.2" y="122.7">GND1</text>
<text x="252" y="125.5">16</text>
<text x="306.3" y="122.7">4</text>
<text x="306.4" y="125.5">3</text>
<text x="311.7" y="124.1">D-</text>
<text x="311.7" y="121.3">VBUS SH1</text>
<text x="319.9" y="124.1">SH2</text>
<text x="328.4" y="122.7">7</text>
<text x="328.4" y="125.5">8</text>
<text x="367.4" y="122.7">B</text>
<text x="171.4" y="129.8">1</text>
<text x="171.4" y="131.7">3</text>
<text x="174.1" y="129.8">2</text>
<text x="174.1" y="131.7">4</text>
<text x="223.7" y="129.8">21</text>
<text x="230.2" y="127">GND2</text>
<text x="230.2" y="131.1">GND3</text>
<text x="238.9" y="127">USBDM</text>
<text x="239.7" y="131.1">USBDP</text>
<text x="252" y="129.8">15</text>
<text x="306.3" y="128.4">2</text>
<text x="306.5" y="130.9">1</text>
<text x="311.7" y="129.8">ID</text>
<text x="311.7" y="127">D+</text>
<text x="319.8" y="129.8">SH4</text>
<text x="320" y="127">SH3</text>
<text x="328.4" y="128.4">9</text>
<text x="171.4" y="133.6">5</text>
<text x="174.1" y="133.6">6</text>
<text x="311.7" y="132.2">GND</text>
<text x="112.9" y="164.7">29</text>
<text x="119.6" y="166.1">PC6(/RESET)</text>
<text x="152.4" y="166.1">PB5(SCK)</text>
<text x="167.5" y="167.6">16</text>
<text x="167.5" y="164.7">17</text>
<text x="114.3" y="173.1">8</text>
<text x="145.5" y="171.7">PB3(MOSI/OC2)</text>
<text x="151" y="169">PB4(MISO)</text>
<text x="167.5" y="173.1">14</text>
<text x="167.5" y="170.3">15</text>
<text x="51" y="175.9">C</text>
<text x="114.2" y="178.7">7</text>
<text x="119.6" y="174.5">PB7(XTAL2/TOSC2)</text>
<text x="147.3" y="174.5">PB2(SS/OC1B)</text>
<text x="150.7" y="177.3">PB1(OC1A)</text>
<text x="167.5" y="178.7">12</text>
<text x="167.5" y="175.9">13</text>
<text x="367.4" y="175.9">C</text>
<text x="112.9" y="184.3">20</text>
<text x="119.6" y="180.1">PB6(XTAL1/TOSC1)</text>
<text x="119.6" y="185.7">AREF</text>
<text x="153.4" y="180.1">PB0(ICP)</text>
<text x="113" y="189.9">18</text>
<text x="119.6" y="191.3">AVCC</text>
<text x="144.9" y="191.3">PC4(ADC4/SDA)</text>
<text x="145.4" y="188.6">PC5(ADC5/SCL)</text>
<text x="167.5" y="189.9">27</text>
<text x="167.5" y="187.2">28</text>
<text x="113.2" y="195.5">21</text>
<text x="119.6" y="196.9">AGND</text>
<text x="150.7" y="196.9">PC2(ADC2)</text>
<text x="150.7" y="194.1">PC3(ADC3)</text>
<text x="167.5" y="195.5">25</text>
<text x="167.5" y="192.7">26</text>
<text x="114.3" y="201.1">3</text>
<text x="119.6" y="202.5">GND</text>
<text x="150.7" y="202.5">PC0(ADC0)</text>
<text x="150.7" y="199.7">PC1(ADC1)</text>
<text x="167.5" y="201.1">23</text>
<text x="167.5" y="198.3">24</text>
<text x="232.9" y="199.7">INPUT</text>
<text x="244.4" y="198.3">2</text>
<text x="114.3" y="206.7">5</text>
<text x="119.6" y="208.2">GND</text>
<text x="167.5" y="209.6">11</text>
<text x="219.4" y="204.5">1</text>
<text x="224.6" y="205.9">Vout OUTPUT</text>
<text x="244.4" y="204.5">3</text>
<text x="114.2" y="212.3">4</text>
<text x="119.6" y="213.7">VCC</text>
<text x="151.4" y="213.7">PD6(AIN0)</text>
<text x="151.4" y="210.9">PD7(AIN1)</text>
<text x="167.5" y="215.1">9</text>
<text x="167.5" y="212.3">10</text>
<text x="229.5" y="211.5">ADJ/GND</text>
<text x="244.4" y="210.1">4</text>
<text x="114.2" y="217.9">6</text>
<text x="119.6" y="219.3">VCC</text>
<text x="148.3" y="219.3">PD4(XCK/T0)</text>
<text x="154.4" y="216.5">PD5(T1)</text>
<text x="167.5" y="220.7">1</text>
<text x="167.5" y="217.9">2</text>
<text x="112.9" y="223.5">22</text>
<text x="119.6" y="224.9">ADC7</text>
<text x="151.7" y="224.9">PD2(INT0)</text>
<text x="152" y="222.1">PD1(TXD)</text>
<text x="152" y="227.7">PD1(TXD)</text>
<text x="167.5" y="226.3">31</text>
<text x="167.5" y="223.5">32</text>
<text x="51" y="229.2">D</text>
<text x="112.9" y="229.2">19</text>
<text x="119.6" y="230.5">ADC6</text>
<text x="151.8" y="230.5">PD0(RXD)</text>
<text x="167.5" y="229.2">30</text>
<text x="268.8" y="229.2">Title</text>
<text x="367.3" y="229.2">D</text>
<text x="268.8" y="237.5">Size</text>
<text x="282.8" y="237.5">Number</text>
<text x="338.8" y="237.5">Revision</text>
<text x="268.8" y="245.9">Date:</text>
<text x="270.2" y="241.7">A4</text>
<text x="281.4" y="245.9">5-29-2020</text>
<text x="324.8" y="245.9">Sheet of</text>
<text x="268.8" y="248.8">File:</text>
<text x="281.4" y="248.8">D:\Thirupathi Docs\..\Nano.SchDoc</text>
<text x="324.8" y="248.8">Drawn By:</text>
<text x="88.3" y="252.9">1</text>
<text x="168.6" y="252.9">2</text>
<text x="249.2" y="252.9">3</text>
<text x="329.6" y="252.9">4</text>
</g>
<g font-size="2.5" fill="#262626">
<text x="133.6" y="63.9">VIN</text>
<text x="139.9" y="63.9">5V</text>
<text x="147.7" y="63.9">3V3</text>
<text x="209.9" y="61.1">5V</text>
<text x="260.3" y="61.1">5V</text>
<text x="271.5" y="61.7">5V</text>
<text x="282.7" y="61.7">5V</text>
<text x="259.7" y="108.8">3V3</text>
<text x="278.1" y="108.8">VUSB</text>
<text x="181.9" y="122.7">5V</text>
<text x="86.7" y="128.4">5V</text>
<text x="339.7" y="148">VUSB</text>
<text x="75.5" y="195.5">5V</text>
<text x="245.6" y="192.7">VIN</text>
<text x="257.5" y="201.1">5V</text>
<text x="313.5" y="206.7">5V</text>
<text x="334.1" y="206.7">VUSB</text>
</g>
<g font-size="2.5" fill="#0e0e0e">
<text x="228.2" y="65.4">U1</text>
<text x="93.6" y="69.3">J1</text>
<text x="112.9" y="69.3">J2</text>
<text x="203.8" y="70.1">C1</text>
<text x="275.5" y="69.8">LED1</text>
<text x="286.7" y="69.8">LED2</text>
<text x="274.4" y="80.5">R1</text>
<text x="285.6" y="80.5">R2</text>
<text x="93.6" y="116.3">0022032151</text>
<text x="112.9" y="116.3">0022032151</text>
<text x="286.7" y="114">VR1</text>
<text x="309.7" y="118">J3</text>
<text x="169.4" y="126.4">J4</text>
<text x="89.6" y="136.4">R3</text>
<text x="264" y="136.4">C2</text>
<text x="73.7" y="143.7">SW1</text>
<text x="116.2" y="159.1">U2</text>
<text x="337.9" y="161.9">C3</text>
<text x="83.4" y="165.3">C5</text>
<text x="353.7" y="164.5">C4</text>
<text x="97.5" y="172.6">Y1</text>
<text x="204.4" y="170.1">R4</text>
<text x="83.4" y="176.5">C6</text>
<text x="205.5" y="181.3">LED3</text>
<text x="68.1" y="189.7">C7</text>
<text x="222.6" y="195">LM1</text>
<text x="267.1" y="202.5">R5</text>
<text x="286.7" y="209.3">LED4</text>
<text x="80.4" y="215.1">C9</text>
<text x="261.2" y="212">C8</text>
<text x="323.1" y="215.7">D1</text>
<text x="65.3" y="217.6">C10</text>
<text x="90.5" y="217.6">C11</text>
<text x="183.1" y="224.9">R6</text>
<text x="194.4" y="227.7">R7</text>
<text x="116.2" y="237.5">ATMEGA328P-MUR</text>
</g>
<g font-size="2" fill="#262626">
<text x="217" y="68.3">RX</text>
<text x="85.4" y="72.5">D1/TX</text>
<text x="85.4" y="75.6">D0/RX</text>
<text x="191.8" y="72.5">RESET</text>
<text x="82.6" y="78.4">RESET</text>
<text x="85.4" y="83.9">D2</text>
<text x="121.8" y="78.4">RESET</text>
<text x="124.6" y="83.9">A7</text>
<text x="85.4" y="86.7">D3</text>
<text x="85.4" y="89.5">D4</text>
<text x="124.6" y="89.5">A5</text>
<text x="124.6" y="86.7">A6</text>
<text x="214.2" y="85">TX</text>
<text x="85.4" y="92.3">D5</text>
<text x="85.4" y="94.9">D6</text>
<text x="124.6" y="94.9">A3</text>
<text x="124.6" y="92.3">A4</text>
<text x="85.4" y="97.7">D7</text>
<text x="85.4" y="100.5">D8</text>
<text x="124.6" y="100.5">A1</text>
<text x="124.6" y="97.7">A2</text>
<text x="85.4" y="103.3">D9</text>
<text x="85.4" y="106">D10</text>
<text x="124.6" y="103.3">A0</text>
<text x="82.6" y="108.9">D11/MOSI</text>
<text x="82.6" y="111.7">D12/MISO</text>
<text x="124.6" y="111.7">D13/SCK</text>
<text x="158.2" y="128.5">D12/MISO</text>
<text x="158.2" y="130.4">D13/SCK</text>
<text x="180" y="130.4">D11/MOSI</text>
<text x="158.2" y="132.4">RESET</text>
<text x="96.6" y="164.8">RESET</text>
<text x="175" y="167.6">D12/MISO</text>
<text x="175" y="164.8">D13/SCK</text>
<text x="175" y="173.3">D10</text>
<text x="175" y="170.5">D11/MOSI</text>
<text x="175" y="178.9">D8</text>
<text x="175" y="176.1">D9</text>
<text x="175" y="190.1">A4</text>
<text x="175" y="187.2">A5</text>
<text x="175" y="195.7">A2</text>
<text x="175" y="192.9">A3</text>
<text x="175" y="201.3">A0</text>
<text x="175" y="198.5">A1</text>
<text x="175" y="209.6">D7</text>
<text x="175" y="215.3">D5</text>
<text x="175" y="212.5">D6</text>
<text x="175" y="220.9">D3</text>
<text x="175" y="218.1">D4</text>
<text x="105" y="223.6">A7</text>
<text x="175" y="226.4">D1/TX</text>
<text x="175" y="223.6">D2</text>
<text x="200.2" y="226.4">TX</text>
<text x="105" y="229.2">A6</text>
<text x="175" y="229.2">D0/RX</text>
<text x="205.8" y="229.2">RX</text>
</g>
</svg>
